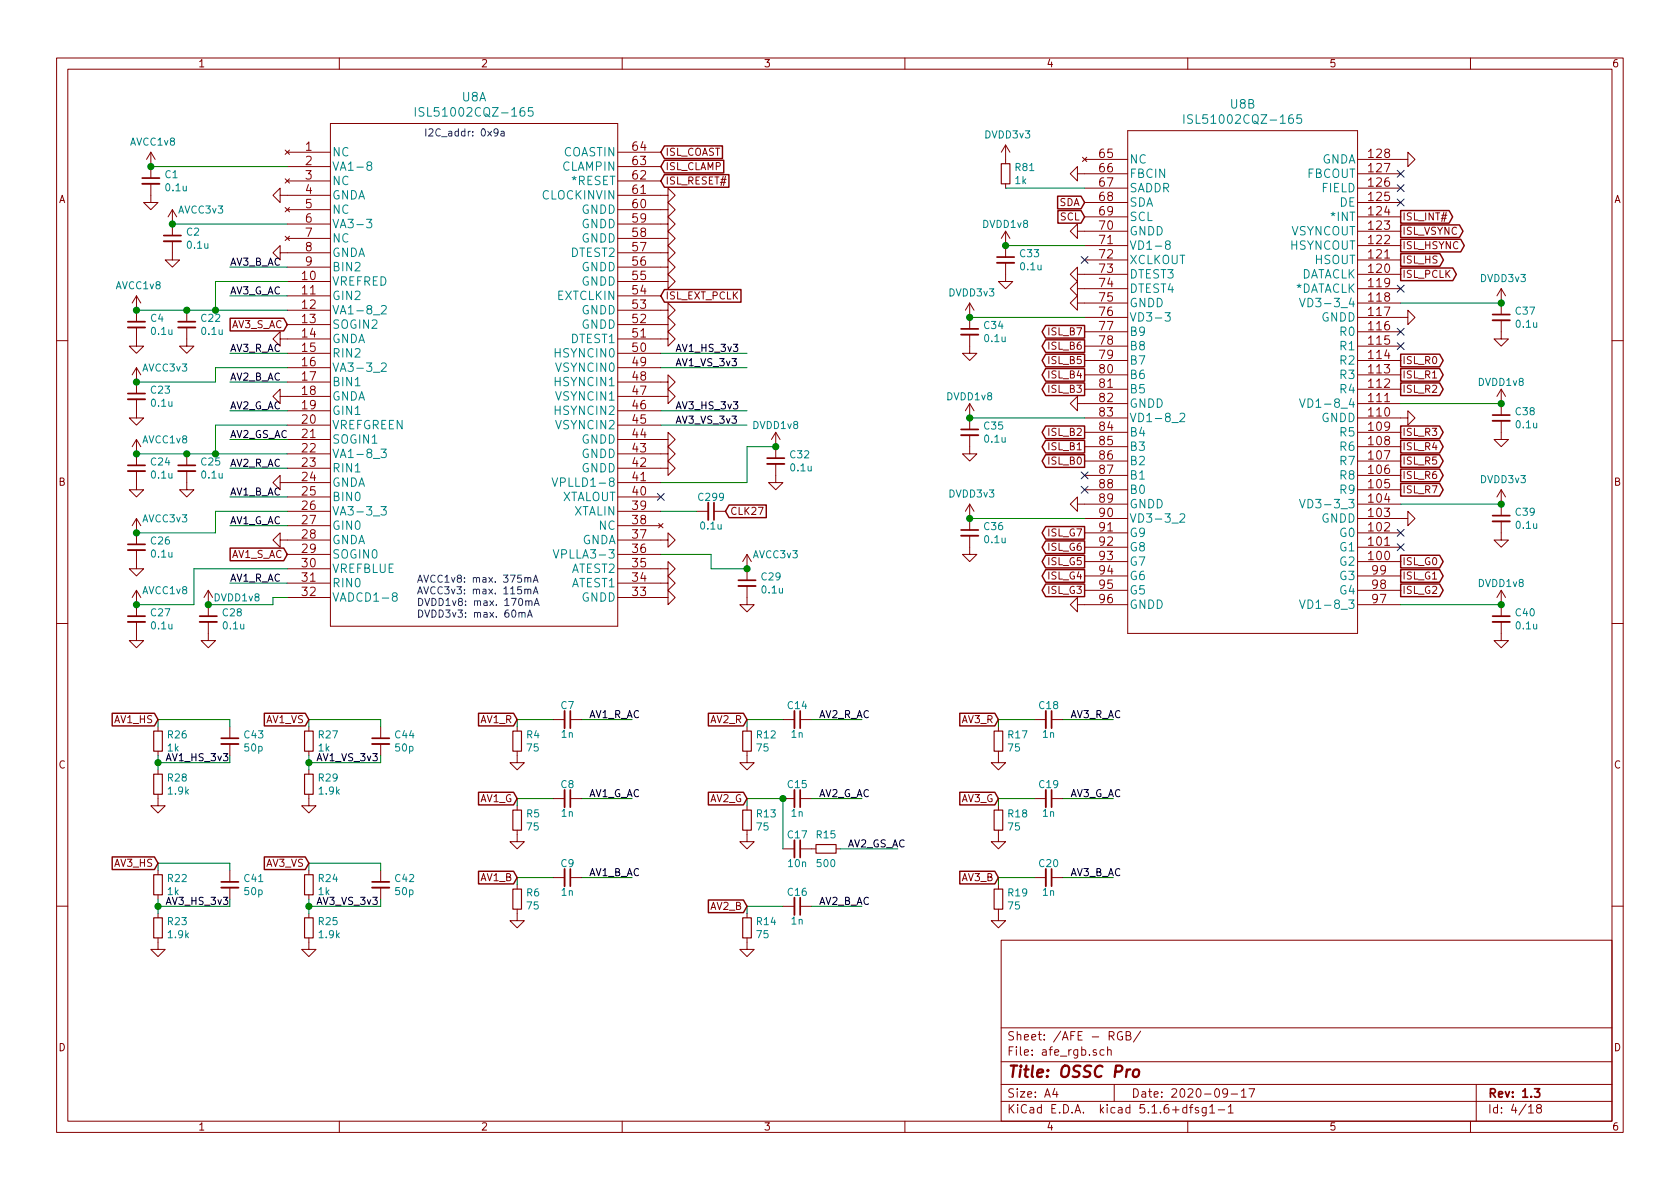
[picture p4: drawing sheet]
<svg xmlns="http://www.w3.org/2000/svg" width="297mm" height="210mm" viewBox="0 0 297 210" stroke-linecap="round" stroke-linejoin="round" font-family="sans-serif">
<g fill="none" stroke="#840000" stroke-width=".18">
<path d="M10 10.3h277v189.9h-277zM12 12.2h273v186.1h-273zM60 10.3v1.9M110 10.3v1.9M160 10.3v1.9M210 10.3v1.9M260 10.3v1.9M26.7 32.5v3.3h1.2l-1.2 1.3-1.3-1.3h1.3M26.7 26.9v4.6M26.7 26.9l-.8 1.3M26.7 26.9l.7 1.3M30.5 37.1l-.8 1.2"/>
<path d="M30.5 37.1v4.6M30.5 37.1l.7 1.2M49.5 34.5v-1.2l-1.2 1.2 1.2 1.3v-1.3h8.9M50.4 26.5l.8 .8M50.4 31.6l.8 .8M50.4 36.7l.8 .8M50.8 26.9h7.6M50.8 29.5h7.6M50.8 32h7.6M50.8 37.1h7.6M50.8 39.6h7.6M51.2 26.5l-.8 .8"/>
<path d="M51.2 31.6l-.8 .8M51.2 36.7l-.8 .8M58.4 21.8h50.8v88.9h-50.8zM109.2 34.5h8.9v-1.2l1.3 1.2-1.3 1.3v-1.3M109.2 37.1h8.9v-1.3l1.3 1.3-1.3 1.2v-1.2M109.2 39.6h8.9v-1.3l1.3 1.3-1.3 1.3v-1.3M109.2 26.9h7.6M109.2 29.5h7.6M109.2 32h7.6M177.8 25.6v3.4M177.8 32.5v.8M177.8 25.6l-.8 1.3"/>
<path d="M177.8 25.6l.8 1.3M190.5 30.7v-1.2l-1.3 1.2 1.3 1.3v-1.3h8.9M191.4 27.8l.8 .8M191.8 38.3h7.6M191.8 35.8h7.6M191.8 33.3h7.6M191.8 28.2h7.6M192.2 27.8l-.8 .8M199.4 23.1h40.6v88.9h-40.6zM240 28.2h8.9v-1.3l1.3 1.3-1.3 1.3v-1.3M240 38.3h7.6M240 35.8h7.6"/>
<path d="M240 33.3h7.6M240 30.7h7.6M24.1 57.9v3.3h1.3l-1.3 1.3-1.2-1.3h1.2M24.1 52.3v4.6M24.1 52.3l-.7 1.3M24.1 52.3l.8 1.3M30.5 42.7v3.3h1.2l-1.2 1.2-1.3-1.2h1.3M33 57.9v3.3h1.3l-1.3 1.3-1.3-1.3h1.3M33 54.9v2M49.5 44.7v-1.3l-1.2 1.3 1.2 1.3v-1.3h8.9M49.5 59.9v-1.2l-1.2 1.2 1.2 1.3v-1.3h8.9M50.4 41.8l.8 .7"/>
<path d="M50.8 49.8h7.6M50.8 52.3h7.6M50.8 54.9h7.6M50.8 57.4h7.6M50.8 47.2h7.6M50.8 42.2h7.6M51.2 41.8l-.8 .7M109.2 54.9h8.9v-1.3l1.3 1.3-1.3 1.2v-1.2M109.2 57.4h8.9v-1.3l1.3 1.3-1.3 1.3v-1.3M109.2 59.9h8.9v-1.2l1.3 1.2-1.3 1.3v-1.3M109.2 49.8h8.9v-1.3l1.3 1.3-1.3 1.2v-1.2M109.2 42.2h8.9v-1.3l1.3 1.3-1.3 1.2v-1.2"/>
<path d="M109.2 47.2h8.9v-1.2l1.3 1.2-1.3 1.3v-1.3M109.2 44.7h8.9v-1.3l1.3 1.3-1.3 1.3v-1.3M109.2 52.3h7.6M171.4 59.2v3.3h1.3l-1.3 1.2-1.2-1.2h1.2M171.4 53.6v4.6M171.4 53.6l-.7 1.3M171.4 53.6l.8 1.3M177.8 46.5v3.3h1.3l-1.3 1.2-1.3-1.2h1.3M177.8 40.9v4.6M177.8 40.9l-.8 1.3M177.8 40.9l.8 1.3M190.5 48.5v-1.3l-1.3 1.3 1.3 1.3v-1.3h8.9"/>
<path d="M190.5 40.9v-1.3l-1.3 1.3 1.3 1.3v-1.3h8.9M190.5 51v-1.2l-1.3 1.2 1.3 1.3v-1.3h8.9M190.5 53.6v-1.3l-1.3 1.3 1.3 1.3v-1.3h8.9M191.8 58.7h7.6M191.8 56.1h7.6M191.8 46h7.6M191.8 43.4h7.6M240 56.1h8.9v-1.2l1.3 1.2-1.3 1.3v-1.3M240 58.7h7.6M240 53.6h7.6M240 51h7.6M240 48.5h7.6"/>
<path d="M240 46h7.6M240 43.4h7.6M240 40.9h7.6M265.4 56.6v3.3h1.3l-1.3 1.3-1.2-1.3h1.2M265.4 51v4.6M265.4 51l-.7 1.3M265.4 51l.8 1.3M10 60.2h2M24.1 70.6v3.3h1.3l-1.3 1.3-1.2-1.3h1.2M24.1 65v4.6M24.1 77.7v4.6M24.1 77.7l-.7 1.3"/>
<path d="M24.1 77.7l.8 1.3M24.1 65l-.7 1.3M24.1 65l.8 1.3M49.5 70.1v-1.3l-1.2 1.3 1.2 1.3v-1.3h8.9M50.8 62.5h7.6M50.8 65h7.6M50.8 67.6h7.6M50.8 72.6h7.6M50.8 75.2h7.6M50.8 77.7h7.6M109.2 67.6h8.9v-1.3l1.3 1.3-1.3 1.2v-1.2M109.2 70.1h8.9v-1.3l1.3 1.3-1.3 1.3v-1.3"/>
<path d="M109.2 77.7h8.9v-1.3l1.3 1.3-1.3 1.3v-1.3M109.2 62.5h7.6M109.2 65h7.6M109.2 72.6h7.6M109.2 75.2h7.6M137.2 76.4l-.8 1.3M137.2 76.4v4.6M137.2 76.4l.7 1.3M171.4 77v3.3h1.3l-1.3 1.2-1.2-1.2h1.2M171.4 71.4v4.5M171.4 71.4l-.7 1.2M171.4 71.4l.8 1.2"/>
<path d="M190.5 71.4v-1.3l-1.3 1.3 1.3 1.2v-1.2h8.9M191.8 79h7.6M191.8 76.4h7.6M191.8 73.9h7.6M191.8 68.8h7.6M191.8 66.3h7.6M191.8 63.7h7.6M191.8 61.2h7.6M240 73.9h8.9v-1.3l1.3 1.3-1.3 1.3v-1.3M240 79h7.6M240 76.4h7.6M240 71.4h7.6"/>
<path d="M240 68.8h7.6M240 66.3h7.6M240 63.7h7.6M240 61.2h7.6M265.4 74.4v3.3h1.3l-1.3 1.3-1.2-1.3h1.2M265.4 68.8v4.6M265.4 68.8l-.7 1.3M265.4 68.8l.8 1.3M285 60.2h2M24.1 83.3v3.3h1.3l-1.3 1.3-1.2-1.3h1.2M24.1 97.3v3.3h1.3l-1.3 1.2-1.2-1.2h1.2M24.1 91.7v4.6"/>
<path d="M24.1 91.7l-.7 1.3M24.1 91.7l.8 1.3M33 83.3v3.3h1.3l-1.3 1.3-1.3-1.3h1.3M33 80.3v2M49.5 95.5v-1.3l-1.2 1.3 1.2 1.3v-1.3h8.9M49.5 85.3v-1.2l-1.2 1.2 1.2 1.3v-1.3h8.9M50.8 90.4h7.6M50.8 80.3h7.6M50.8 82.8h7.6M50.8 87.9h7.6M50.8 93h7.6M50.8 98h7.6"/>
<path d="M109.2 80.3h8.9v-1.3l1.3 1.3-1.3 1.2v-1.2M109.2 82.8h8.9v-1.3l1.3 1.3-1.3 1.3v-1.3M109.2 95.5h8.9v-1.3l1.3 1.3-1.3 1.3v-1.3M109.2 90.4h7.6M109.2 85.3h7.6M109.2 87.9h7.6M109.2 93h7.6M109.2 98h7.6M116.5 92.6l.7 .7M117.2 92.6l-.7 .7M123.2 90.4h2M126.2 90.4h2.1"/>
<path d="M132.1 98v4.6M132.1 98l-.8 1.3M132.1 98l.7 1.3M137.2 82v3.3h1.2l-1.2 1.3-1.3-1.3h1.3M171.4 94.7v3.3h1.3l-1.3 1.3-1.2-1.3h1.2M171.4 89.1v4.6M171.4 89.1l-.7 1.3M171.4 89.1l.8 1.3M190.5 89.1v-1.2l-1.3 1.2 1.3 1.3v-1.3h8.9M191.8 99.3h7.6M191.8 96.8h7.6M191.8 94.2h7.6"/>
<path d="M191.8 91.7h7.6M191.8 86.6h7.6M191.8 84.1h7.6M191.8 81.5h7.6M240 91.7h8.9v-1.3l1.3 1.3-1.3 1.3v-1.3M240 99.3h7.6M240 96.8h7.6M240 94.2h7.6M240 89.1h7.6M240 86.6h7.6M240 84.1h7.6M240 81.5h7.6"/>
<path d="M265.4 92.2v3.3h1.3l-1.3 1.3-1.2-1.3h1.2M265.4 86.6v4.6M265.4 86.6l-.7 1.3M265.4 86.6l.8 1.3M10 110.3h2M24.1 110v3.3h1.3l-1.3 1.2-1.2-1.2h1.2M24.1 104.4v4.6M24.1 104.4l-.7 1.3M24.1 104.4l.8 1.3M36.8 110v3.3h1.3l-1.3 1.2-1.2-1.2h1.2M36.8 104.4v4.6M36.8 104.4l-.7 1.3"/>
<path d="M36.8 104.4l.8 1.3M50.8 100.6h7.6M50.8 103.1h7.6M50.8 105.7h7.6M109.2 100.6h8.9v-1.3l1.3 1.3-1.3 1.2v-1.2M109.2 103.1h8.9v-1.3l1.3 1.3-1.3 1.3v-1.3M109.2 105.7h8.9v-1.3l1.3 1.3-1.3 1.2v-1.2M132.1 103.6v3.3h1.2l-1.2 1.3-1.3-1.3h1.3M190.5 106.9v-1.2l-1.3 1.2 1.3 1.3v-1.3h8.9M191.8 101.8h7.6M191.8 104.4h7.6M240 101.8h7.6"/>
<path d="M240 104.4h7.6M240 106.9h7.6M265.4 110v3.3h1.3l-1.3 1.2-1.2-1.2h1.2M265.4 104.4v4.6M265.4 104.4l-.7 1.3M265.4 104.4l.8 1.3M285 110.3h2M27.9 128.5v.8M27.9 132.8v.8M27.9 136.1v.8M40.6 128.5v2.1M40.6 131.6v2"/>
<path d="M54.6 128.5v.8M54.6 132.8v.8M54.6 136.1v.8M67.3 128.5v2.1M67.3 131.6v2M91.4 132.8v2.1h1.3l-1.3 1.2-1.2-1.2h1.2M91.4 128.5v.8M97.8 127.2h2M100.8 127.2h2.1M132.1 132.8v2.1h1.2l-1.2 1.2-1.3-1.2h1.3M132.1 128.5v.8M138.4 127.2h2.1"/>
<path d="M141.5 127.2h2M176.5 132.8v2.1h1.3l-1.3 1.2-1.2-1.2h1.2M176.5 128.5v.8M182.9 127.2h2M185.9 127.2h2.1M27.9 140.5v2h1.3l-1.3 1.3-1.2-1.3h1.2M27.9 153.9v.8M27.9 158.2v.8M40.6 153.9v2.1M40.6 157v2M54.6 140.5v2h1.3l-1.3 1.3-1.3-1.3h1.3M54.6 153.9v.8"/>
<path d="M54.6 158.2v.8M67.3 153.9v2.1M67.3 157v2M91.4 146.8v2h1.3l-1.3 1.3-1.2-1.3h1.2M91.4 142.5v.8M91.4 156.5v.7M97.8 141.2h2M97.8 155.2h2M100.8 141.2h2.1M100.8 155.2h2.1M132.1 146.8v2h1.2l-1.2 1.3-1.3-1.3h1.3M132.1 142.5v.8"/>
<path d="M138.4 141.2h2.1M138.4 150.1h2.1M141.5 141.2h2M141.5 150.1h2.8M147.8 150.1h.8M176.5 146.8v2h1.3l-1.3 1.3-1.2-1.3h1.2M176.5 142.5v.8M176.5 156.5v.7M182.9 141.2h2M182.9 155.2h2M185.9 141.2h2.1M185.9 155.2h2.1"/>
<path d="M10 160.2h2M27.9 165.9v2h1.3l-1.3 1.3-1.2-1.3h1.2M27.9 161.5v.8M54.6 165.9v2h1.3l-1.3 1.3-1.3-1.3h1.3M54.6 161.5v.8M91.4 160.8v2h1.3l-1.3 1.3-1.2-1.3h1.2M132.1 165.9v2h1.2l-1.2 1.3-1.3-1.3h1.3M132.1 161.5v.8M138.4 160.3h2.1M141.5 160.3h2M176.5 160.8v2h1.3l-1.3 1.3-1.2-1.3h1.2M177 166.3h108v32h-108z"/>
<path d="M285 160.2h2M60 198.3v1.9M110 198.3v1.9M160 198.3v1.9M177 194.8h108M177 191.8h108M177 187.8h108M177 181.8h108M186.5 192.5l-.4 1h1M186.8 193v1M195.2 185.7l-.4-.1-.3 .3 .1 .6h.6M195.8 185.7l.3-.1 .3 .1 .1 .9"/>
<path d="M195.8 185.1v1.5M197 191.8v3M198.4 182.5a.73 .73 0 0 0-.9 .5 .73 .73 0 0 0 .5 .9l.5-.1v-.5h-.3M199.1 183.1h.7l.1-.3-.1-.3-.7-.1v1.5h.6l.3-.3a.41 .41 0 0 0-.4-.5M201.7 182.3l-1.3 2M210 198.3v1.9M210.3 195.8h.6M210.9 195.3l-.4 .2v1.3M211.9 195.9l-.4-.1-.2 .2 .1 .3 .5 .1v.3h-.6M213.3 195.8v1.2l-.3 .3h-.4M213.3 195.9l-.5-.1-.3 .3 .1 .6 .2 .1 .5-.1M213.9 195.8l.4-.5v1.5"/>
<path d="M213.9 196.8h.9M215.4 196.3h1.1M217 193.2l-.1 .2a.48 .48 0 0 1-.6-.1v-.6a.48 .48 0 0 1 .6-.1l.1 .1a1.19 1.19 0 0 1-.2 1.2l-.5 .1M217.2 195.8l.4-.5v1.5M217.2 196.8h.8M217.7 193.5h1.1M219.5 193l.4-.5v1.5M219.5 194h.8M220.8 192.5h1l-.6 1.5M260 198.3v1.9M261 191.8v6.5M270.3 195.8l.4-.5v1.5"/>
<path d="M270.3 196.8h.8M272 196l-.3-.3 .1-.2a.48 .48 0 0 1 .6-.1l.1 .2-.1 .3-.6 .1a.48 .48 0 0 0 0 .7l.2 .1 .5-.1v-.4l-.2-.3"/>
</g>
<g fill="none" stroke="#840000" stroke-width=".3">
<path d="M25.1 31.5h3.1M22.6 56.9h3.1M29 41.7h3M31.5 56.9h3M169.9 58.2h3.1M176.3 45.5h3M263.9 55.6h3.1M22.6 69.6h3.1M169.9 75.9h3.1M263.9 73.4h3.1M22.6 82.3h3.1M22.6 96.3h3.1"/>
<path d="M31.5 82.3h3M126.2 88.9v3M135.6 81h3.1M169.9 93.7h3.1M263.9 91.2h3.1M22.6 109h3.1M35.3 109h3.1M130.6 102.6h3M263.9 109h3.1M39.1 130.6h3.1M65.8 130.6h3M100.8 125.7v3.1"/>
<path d="M100.8 139.7v3M141.5 125.7v3.1M141.5 139.7v3M185.9 125.7v3.1M185.9 139.7v3M39.1 156h3.1M65.8 156h3M100.8 153.7v3M141.5 148.6v3M141.5 158.7v3.1M185.9 153.7v3M271.3 192.5h.9l-.5 .6 .5 .1v.7l-.2 .1-.7-.1"/>
</g>
<path d="M200.5 189.3a.53 .53 0 0 1 .5-.2 .53 .53 0 0 1 .4 .4l-.1 .6a.56 .56 0 0 1-.5 .4 .56 .56 0 0 1-.5-.4z" fill="none" stroke="#840000" stroke-width=".41"/>
<g fill="none" stroke="#840000" stroke-width=".2">
<path d="M177 29h1.6v3.5h-1.6zM27.2 129.3h1.5v3.5h-1.5zM27.2 136.9h1.5v3.6h-1.5zM53.8 136.9h1.6v3.6h-1.6zM53.8 129.3h1.6v3.5h-1.6zM90.7 129.3h1.5v3.5h-1.5zM131.3 129.3h1.5v3.5h-1.5zM175.8 129.3h1.5v3.5h-1.5zM27.2 154.7h1.5v3.5h-1.5zM53.8 154.7h1.6v3.5h-1.6zM90.7 157.2h1.5v3.6h-1.5zM90.7 143.3h1.5v3.5h-1.5z"/>
<path d="M131.3 143.3h1.5v3.5h-1.5zM144.3 149.3h3.5v1.6h-3.5zM175.8 143.3h1.5v3.5h-1.5zM175.8 157.2h1.5v3.6h-1.5zM27.2 162.3h1.5v3.6h-1.5zM53.8 162.3h1.6v3.6h-1.6zM131.3 162.3h1.5v3.6h-1.5z"/>
</g>
<g fill="none" stroke="#840000" stroke-width=".33">
<path d="M25.1 32.5h3.1M22.6 57.9h3.1M29 42.7h3M31.5 57.9h3M169.9 59.2h3.1M176.3 46.5h3M263.9 56.6h3.1M22.6 70.6h3.1M169.9 77h3.1M263.9 74.4h3.1M22.6 83.3h3.1M22.6 97.3h3.1"/>
<path d="M31.5 83.3h3M125.2 88.9v3M135.6 82h3.1M169.9 94.7h3.1M263.9 92.2h3.1M22.6 110h3.1M35.3 110h3.1M130.6 103.6h3M263.9 110h3.1M39.1 131.6h3.1M65.8 131.6h3M99.8 125.7v3.1"/>
<path d="M99.8 139.7v3M140.5 125.7v3.1M140.5 139.7v3M184.9 125.7v3.1M184.9 139.7v3M39.1 157h3.1M65.8 157h3M99.8 153.7v3M140.5 148.6v3M140.5 158.7v3.1M184.9 153.7v3"/>
</g>
<g fill="none" stroke="#008484" stroke-width=".18">
<path d="M73.4 19v1.5M75 19.1a.62 .62 0 0 0-.8 0v.5l.6 .3 .2 .3-.3 .3h-.6M94.2 19h-.7l-.1 .7 .2-.1 .5 .1 .2 .2-.1 .5-.2 .1h-.4l-.2-.1M64.8 38.8h.9l-.5 .6 .5 .1v.7l-.2 .1-.7-.1M65.2 29.3l-.3-.3v-.2l.3-.2 .4 .1 .1 .2v.2l-.7 .2a.48 .48 0 0 0-.1 .7l.3 .1 .5-.1a.48 .48 0 0 0-.2-.7M209.3 20.3v1.5M210.8 20.4a.62 .62 0 0 0-.7 0v.5l.6 .3 .1 .3-.2 .3-.6-.1M230.1 20.3h-.7l-.1 .7 .2-.1h.5l.1 .3v.5l-.2 .1h-.4l-.2-.1M67.4 54.2l.3-.2h.3l.3 .5-.9 1h.9M206 55.3h.9l-.5 .6 .4 .1v.7l-.2 .1-.6-.1M206.3 43.2l-.2-.1v-.4a.48 .48 0 0 1 .7 0l.1 .2-.1 .3h-.5l-.2 .3v.5l.2 .1h.3l.3-.3v-.3l-.3-.3M229.8 52.8l.5 1.4 .5-1.4"/>
<path d="M62.8 68.2h.9M67.4 79.4h.9l-.5 .6 .4 .1v.7l-.2 .1-.6-.1M67.4 64.3l.3-.1h.3l.3 .4-.9 1.1h.9M208.6 73.2l.2-.1h.4l.2 .1 .1 .3-.1 .2-.8 .9h.9M229.8 70.5l.5 1.5 .5-1.5M67.4 89.6h.9l-.5 .6 .4 .1v.7l-.2 .1-.6-.1M97.6 84.5l.5 1.5 .5-1.5M97.8 97.2l.5 1.5 .5-1.5M208.6 91l.2-.1h.4l.2 .1 .1 .3-.1 .2-.8 .8h.9M229.8 88.3l.5 1.5 .5-1.5M69.6 105.5l-.2-.3v-.2l.2-.2 .5 .1 .1 .2v.2l-.7 .2a.48 .48 0 0 0-.1 .7l.2 .1 .6-.1a.48 .48 0 0 0-.2-.7M229.8 106.1l.5 1.5 .5-1.5"/>
</g>
<g fill="none" stroke="#008400" stroke-width=".18">
<path d="M26.7 29.5h24.1M30.5 39.6h20.3M177.8 33.3h14M24.1 54.9h26.7M40.6 52.3h10.2M40.6 47.2h10.2M50.8 49.8h-12.7v5.1M171.4 56.1h20.4M177.8 43.4h14M247.6 53.6h17.8M40.6 62.5h10.2M40.6 72.6h10.2"/>
<path d="M40.6 67.6h10.2M40.6 77.7h10.2M50.8 65h-12.7v2.6h-14M50.8 75.2h-12.7v5.1M116.8 62.5h15.3M116.8 65h15.3M116.8 75.2h15.3M116.8 72.6h15.3M137.2 79h-5.1v6.3h-15.3M171.4 73.9h20.4M247.6 71.4h17.8M24.1 80.3h26.7"/>
<path d="M40.6 87.9h10.2M40.6 82.8h10.2M40.6 93h10.2M50.8 90.4h-12.7v3.8h-14M116.8 90.4h6.4M116.8 98h8.9v2.6h6.4M171.4 91.7h20.4M247.6 89.1h17.8M40.6 103.1h10.2M50.8 105.7h-2.5v1.2h-11.5M50.8 100.6h-16.5v6.3h-10.2M247.6 106.9h17.8"/>
<path d="M27.9 128.5v-1.3h12.7v1.3M27.9 133.6v2.5M40.6 133.6v1.3h-12.7M54.6 128.5v-1.3h12.7v1.3M54.6 133.6v2.5M67.3 133.6v1.3h-12.7M97.8 127.2h-6.4v1.3M102.9 127.2h8.9M138.4 127.2h-6.3v1.3M143.5 127.2h8.9M182.9 127.2h-6.4v1.3M188 127.2h8.8"/>
<path d="M27.9 153.9v-1.3h12.7v1.3M27.9 159v2.5M40.6 159v1.3h-12.7M54.6 153.9v-1.3h12.7v1.3M54.6 159v2.5M67.3 159v1.3h-12.7M97.8 141.2h-6.4v1.3M97.8 155.2h-6.4v1.3M102.9 141.2h8.9M102.9 155.2h8.9M132.1 142.5v-1.3h6.3v8.9M143.5 141.2h8.9"/>
<path d="M148.6 150.1h10.1M182.9 141.2h-6.4v1.3M182.9 155.2h-6.4v1.3M188 141.2h8.8M188 155.2h8.8M138.4 160.3h-6.3v1.2M143.5 160.3h8.9"/>
</g>
<g fill="none" stroke="#840000" stroke-width=".25">
<path d="M117.5 25.8h10.2v2.2h-10.2l-.7-1.1zM117.5 28.3h10.5v2.3h-10.5l-.7-1.1zM117.5 30.9h11.4v2.2h-11.4l-.7-1.1zM187 34.7h4.1l.7 1.1-.7 1.1h-4.1zM187 37.2h4.1l.7 1.1-.7 1.2h-4.1zM247.6 39.8h10.4l.7 1.1-.7 1.1h-10.4zM247.6 37.2h8.6l.6 1.1-.6 1.2h-8.6zM40.7 56.3h9.5l.6 1.1-.6 1.1h-9.5zM117.5 51.2h13.5v2.2h-13.5l-.7-1.1zM184.9 57.6h6.9v2.2h-6.9l-.6-1.1zM247.6 42.3h10.7l.6 1.1-.6 1.1h-10.7zM247.6 44.9h7l.6 1.1-.6 1.1h-7z"/>
<path d="M247.6 47.4h9.3l.6 1.1-.6 1.1h-9.3zM184.9 77.9h6.9v2.2h-6.9l-.6-1.1zM184.9 75.3h6.9v2.3h-6.9l-.6-1.2zM184.9 67.7h6.9v2.2h-6.9l-.6-1.1zM184.9 65.2h6.9v2.2h-6.9l-.6-1.1zM184.9 62.6h6.9v2.3h-6.9l-.6-1.2zM184.9 60.1h6.9v2.2h-6.9l-.6-1.1zM247.6 65.2h6.9l.7 1.1-.7 1.1h-6.9zM247.6 67.7h6.9l.7 1.1-.7 1.1h-6.9zM247.6 62.6h6.9l.7 1.1-.7 1.2h-6.9zM247.6 75.3h6.9l.7 1.1-.7 1.2h-6.9zM247.6 77.9h6.9l.7 1.1-.7 1.1h-6.9z"/>
<path d="M40.7 96.9h9.5l.6 1.1-.6 1.2h-9.5zM128.9 89.3h6.6v2.2h-6.6l-.6-1.1zM184.9 93.1h6.9v2.2h-6.9l-.6-1.1zM184.9 95.7h6.9v2.2h-6.9l-.6-1.1zM184.9 80.4h6.9v2.2h-6.9l-.6-1.1zM184.9 98.2h6.9v2.2h-6.9l-.6-1.1zM247.6 83h6.9l.7 1.1-.7 1.1h-6.9zM247.6 80.4h6.9l.7 1.1-.7 1.1h-6.9zM247.6 98.2h6.9l.7 1.1-.7 1.1h-6.9zM247.6 85.5h6.9l.7 1.1-.7 1.1h-6.9zM184.9 103.3h6.9v2.2h-6.9l-.6-1.1zM184.9 100.7h6.9v2.3h-6.9l-.6-1.2z"/>
<path d="M247.6 103.3h6.9l.7 1.1-.7 1.1h-6.9zM247.6 100.7h6.9l.7 1.1-.7 1.2h-6.9zM19.8 126.1h7.5l.6 1.1-.6 1.2h-7.5zM46.7 126.1h7.3l.6 1.1-.6 1.2h-7.3zM84.6 126.1h6.2l.6 1.1-.6 1.2h-6.2zM125.2 126.1h6.2l.7 1.1-.7 1.2h-6.2zM169.7 126.1h6.2l.6 1.1-.6 1.2h-6.2zM19.8 151.5h7.5l.6 1.1-.6 1.2h-7.5zM46.7 151.5h7.3l.6 1.1-.6 1.2h-7.3zM84.6 154.1h6.2l.6 1.1-.6 1.1h-6.2zM84.6 140.1h6.2l.6 1.1-.6 1.1h-6.2zM125.2 159.2h6.2l.7 1.1-.7 1.1h-6.2z"/>
<path d="M125.2 140.1h6.2l.7 1.1-.7 1.1h-6.2zM169.7 140.1h6.2l.6 1.1-.6 1.1h-6.2zM169.7 154.1h6.2l.6 1.1-.6 1.1h-6.2z"/>
</g>
<g fill="none" stroke="#0000c2" stroke-width=".18">
<path d="M88.1 23.3l-.3 .3-.3-.1-.2-.2 .2-.4 .3-.1 .2 .1a.87 .87 0 0 1-.3 1.1h-.2M88.6 23.3h.5l.1 .7M89.2 23.5l-.5 .1-.2 .1 .1 .3h.6M91.7 108.4l.2-.1 .3 .1 .1 .7M92.3 108.5l.2-.2 .3 .1v.7M92.8 102.3l.2-.2 .3 .1v.8M92.8 104.3l.2-.1h.3v.8M93 106.4l.1-.2 .3 .1 .1 .8M93.3 109.1l.4-1.2 .4 1.2M93.3 102.3l.2-.2 .3 .1 .1 .8M93.3 104.4l.2-.2h.3l.1 .8M93.4 108.8h.6"/>
<path d="M93.5 106.4l.2-.2 .3 .1 .1 .8M94.3 103l.4-1.3 .4 1.3M94.3 105l.4-1.2 .4 1.2M94.4 102.6h.6M94.4 104.7h.6M94.5 107.1l.4-1.3 .4 1.3M94.6 106.7h.6"/>
</g>
<g fill="#008400" stroke="#008400" stroke-width=".25">
<circle cx="30.5" cy="39.6" r=".51"/>
<circle cx="27.9" cy="160.3" r=".51"/>
<circle cx="26.7" cy="29.5" r=".51"/>
<circle cx="27.9" cy="134.9" r=".51"/>
<circle cx="33" cy="54.9" r=".51"/>
<circle cx="24.1" cy="54.9" r=".51"/>
<circle cx="38.1" cy="54.9" r=".51"/>
<circle cx="24.1" cy="67.6" r=".51"/>
<circle cx="265.4" cy="53.6" r=".51"/>
<circle cx="33" cy="80.3" r=".51"/>
<circle cx="171.5" cy="91.7" r=".51"/>
<circle cx="54.6" cy="160.3" r=".51"/>
<circle cx="171.5" cy="73.9" r=".51"/>
<circle cx="171.5" cy="56.1" r=".51"/>
<circle cx="177.8" cy="43.4" r=".51"/>
<circle cx="132.1" cy="100.6" r=".51"/>
<circle cx="137.2" cy="79" r=".51"/>
<circle cx="24.1" cy="106.9" r=".51"/>
<circle cx="265.4" cy="89.1" r=".51"/>
<circle cx="38.1" cy="80.3" r=".51"/>
<circle cx="138.4" cy="141.2" r=".51"/>
<circle cx="24.1" cy="80.3" r=".51"/>
<circle cx="54.6" cy="134.9" r=".51"/>
<circle cx="24.1" cy="94.2" r=".51"/>
<circle cx="265.4" cy="71.4" r=".51"/>
<circle cx="36.8" cy="106.9" r=".51"/>
<circle cx="265.4" cy="106.9" r=".51"/>
</g>
<g fill="none" stroke="#000084" stroke-width=".18">
<path d="M247 30.1l1.3 1.2M247 32.7l1.3 1.2M247 35.2l1.3 1.2M248.3 30.1l-1.3 1.2M248.3 32.7l-1.3 1.2M248.3 35.2l-1.3 1.2M191.2 45.4l1.2 1.2M192.4 45.4l-1.2 1.2M247 58.1l1.3 1.2M247 50.4l1.3 1.3M248.3 58.1l-1.3 1.2M248.3 50.4l-1.3 1.3"/>
<path d="M247 60.6l1.3 1.2M248.3 60.6l-1.3 1.2M116.2 87.3l1.2 1.2M117.4 87.3l-1.2 1.2M191.2 83.5l1.2 1.2M191.2 86l1.2 1.2M192.4 83.5l-1.2 1.2M192.4 86l-1.2 1.2M247 93.6l1.3 1.2M247 96.2l1.3 1.2M248.3 93.6l-1.3 1.2M248.3 96.2l-1.3 1.2"/>
</g>
<text font-size="2.8" fill="#840000" x="178" y="190.5">Title: OSSC Pro</text>
<g font-size="2.1" fill="#008484">
<text x="81.7" y="17.9">U8A</text>
<text x="74.9" y="20.6">ISL51002CQZ-165</text>
<text x="210.7" y="21.9">ISL51002CQZ-165</text>
<text x="217.6" y="19.2">U8B</text>
<text x="58.7" y="27.7">NC</text>
<text x="99.6" y="27.7">COASTIN</text>
<text x="199.6" y="28.9">NC</text>
<text x="233.6" y="28.9">GNDA</text>
<text x="58.7" y="30.2">VA1-8</text>
<text x="58.7" y="32.7">NC</text>
<text x="58.7" y="35.3">GNDA</text>
<text x="96" y="35.3">CLOCKINVIN</text>
<text x="99.5" y="30.2">CLAMPIN</text>
<text x="101.2" y="32.7">*RESET</text>
<text x="199.6" y="31.5">FBCIN</text>
<text x="199.6" y="34">SADDR</text>
<text x="231.1" y="31.5">FBCOUT</text>
<text x="233.8" y="34">FIELD</text>
<text x="58.7" y="37.8">NC</text>
<text x="58.7" y="40.4">VA3-3</text>
<text x="102.8" y="40.4">GNDD</text>
<text x="102.8" y="37.8">GNDD</text>
<text x="199.6" y="36.5">SDA</text>
<text x="199.6" y="39.1">SCL</text>
<text x="199.6" y="41.6">GNDD</text>
<text x="228.2" y="41.6">VSYNCOUT</text>
<text x="235.6" y="39.1">*INT</text>
<text x="236.9" y="36.5">DE</text>
<text x="58.7" y="42.9">NC</text>
<text x="58.7" y="45.4">GNDA</text>
<text x="58.7" y="48">BIN2</text>
<text x="101" y="45.4">DTEST2</text>
<text x="102.8" y="48">GNDD</text>
<text x="102.8" y="42.9">GNDD</text>
<text x="199.6" y="44.2">VD1-8</text>
<text x="199.6" y="46.7">XCLKOUT</text>
<text x="228.1" y="44.2">HSYNCOUT</text>
<text x="232.5" y="46.7">HSOUT</text>
<text x="58.7" y="50.5">VREFRED</text>
<text x="58.7" y="53.1">GIN2</text>
<text x="98.5" y="53.1">EXTCLKIN</text>
<text x="102.8" y="50.5">GNDD</text>
<text x="199.6" y="49.2">DTEST3</text>
<text x="199.6" y="51.8">DTEST4</text>
<text x="228.9" y="51.8">*DATACLK</text>
<text x="229.7" y="49.2">DATACLK</text>
<text x="58.7" y="55.6">VA1-8_2</text>
<text x="58.7" y="58.1">SOGIN2</text>
<text x="102.8" y="58.1">GNDD</text>
<text x="102.8" y="55.6">GNDD</text>
<text x="199.6" y="54.3">GNDD</text>
<text x="199.6" y="56.9">VD3-3</text>
<text x="199.6" y="59.4">B9</text>
<text x="231.5" y="54.3">VD3-3_4</text>
<text x="233.6" y="56.9">GNDD</text>
<text x="237.1" y="59.4">R0</text>
<text x="58.7" y="60.7">GNDA</text>
<text x="58.7" y="63.2">RIN2</text>
<text x="58.7" y="65.8">VA3-3_2</text>
<text x="98.4" y="63.2">HSYNCIN0</text>
<text x="98.5" y="65.8">VSYNCIN0</text>
<text x="101" y="60.7">DTEST1</text>
<text x="199.6" y="61.9">B8</text>
<text x="199.6" y="64.5">B7</text>
<text x="237.1" y="64.5">R2</text>
<text x="237.1" y="61.9">R1</text>
<text x="58.7" y="68.3">BIN1</text>
<text x="58.7" y="70.8">GNDA</text>
<text x="98.4" y="68.3">HSYNCIN1</text>
<text x="98.5" y="70.8">VSYNCIN1</text>
<text x="199.6" y="67">B6</text>
<text x="199.6" y="69.6">B5</text>
<text x="237.1" y="69.6">R4</text>
<text x="237.1" y="67">R3</text>
<text x="58.7" y="73.4">GIN1</text>
<text x="58.7" y="75.9">VREFGREEN</text>
<text x="98.4" y="73.4">HSYNCIN2</text>
<text x="98.5" y="75.9">VSYNCIN2</text>
<text x="199.6" y="72.1">GNDD</text>
<text x="199.6" y="74.6">VD1-8_2</text>
<text x="199.6" y="77.2">B4</text>
<text x="231.5" y="72.1">VD1-8_4</text>
<text x="233.6" y="74.6">GNDD</text>
<text x="237.1" y="77.2">R5</text>
<text x="58.7" y="78.5">SOGIN1</text>
<text x="58.7" y="81">VA1-8_3</text>
<text x="58.7" y="83.5">RIN1</text>
<text x="102.8" y="83.5">GNDD</text>
<text x="102.8" y="81">GNDD</text>
<text x="102.8" y="78.5">GNDD</text>
<text x="199.6" y="79.7">B3</text>
<text x="199.6" y="82.3">B2</text>
<text x="237.1" y="82.3">R7</text>
<text x="237.1" y="79.7">R6</text>
<text x="58.7" y="86.1">GNDA</text>
<text x="58.7" y="88.6">BIN0</text>
<text x="99.1" y="88.6">XTALOUT</text>
<text x="99.1" y="86.1">VPLLD1-8</text>
<text x="199.6" y="84.8">B1</text>
<text x="199.6" y="87.3">B0</text>
<text x="199.6" y="89.9">GNDD</text>
<text x="231.5" y="89.9">VD3-3_3</text>
<text x="237.1" y="87.3">R9</text>
<text x="237.1" y="84.8">R8</text>
<text x="58.7" y="91.2">VA3-3_3</text>
<text x="58.7" y="93.7">GIN0</text>
<text x="101.4" y="91.2">XTALIN</text>
<text x="105.9" y="93.7">NC</text>
<text x="199.6" y="92.4">VD3-3_2</text>
<text x="199.6" y="95">G9</text>
<text x="233.6" y="92.4">GNDD</text>
<text x="237" y="95">G0</text>
<text x="58.7" y="96.2">GNDA</text>
<text x="58.7" y="98.8">SOGIN0</text>
<text x="58.7" y="101.3">VREFBLUE</text>
<text x="99.1" y="98.8">VPLLA3-3</text>
<text x="101" y="101.3">ATEST2</text>
<text x="102.8" y="96.2">GNDA</text>
<text x="199.6" y="97.5">G8</text>
<text x="199.6" y="100">G7</text>
<text x="237" y="100">G2</text>
<text x="237" y="97.5">G1</text>
<text x="58.7" y="103.9">RIN0</text>
<text x="58.7" y="106.4">VADCD1-8</text>
<text x="101" y="103.9">ATEST1</text>
<text x="102.8" y="106.4">GNDD</text>
<text x="199.6" y="102.6">G6</text>
<text x="199.6" y="105.1">G5</text>
<text x="199.6" y="107.7">GNDD</text>
<text x="231.5" y="107.7">VD1-8_3</text>
<text x="237" y="105.1">G4</text>
<text x="237" y="102.6">G3</text>
</g>
<g font-size="2.1" fill="#840000">
<text x="54" y="26.7">1</text>
<text x="54" y="29.2">2</text>
<text x="111.9" y="29.2">63</text>
<text x="111.9" y="26.7">64</text>
<text x="194.4" y="27.9">65</text>
<text x="242.1" y="27.9">128</text>
<text x="54" y="31.7">3</text>
<text x="54" y="34.3">4</text>
<text x="111.9" y="34.3">61</text>
<text x="111.9" y="31.7">62</text>
<text x="194.4" y="30.5">66</text>
<text x="194.4" y="33">67</text>
<text x="194.4" y="35.6">68</text>
<text x="242.1" y="35.6">125</text>
<text x="242.1" y="33">126</text>
<text x="242.1" y="30.5">127</text>
<text x="54" y="36.8">5</text>
<text x="54" y="39.4">6</text>
<text x="54" y="41.9">7</text>
<text x="111.9" y="41.9">58</text>
<text x="111.9" y="39.4">59</text>
<text x="111.9" y="36.8">60</text>
<text x="194.4" y="38.1">69</text>
<text x="194.4" y="40.6">70</text>
<text x="242.1" y="40.6">123</text>
<text x="242.1" y="38.1">124</text>
<text x="54" y="44.4">8</text>
<text x="54" y="47">9</text>
<text x="111.9" y="47">56</text>
<text x="111.9" y="44.4">57</text>
<text x="194.4" y="43.2">71</text>
<text x="194.4" y="45.7">72</text>
<text x="242.1" y="45.7">121</text>
<text x="242.1" y="43.2">122</text>
<text x="53.5" y="49.5">10</text>
<text x="53.5" y="52.1">11</text>
<text x="111.9" y="52.1">54</text>
<text x="111.9" y="49.5">55</text>
<text x="194.4" y="48.3">73</text>
<text x="194.4" y="50.8">74</text>
<text x="194.4" y="53.3">75</text>
<text x="242.1" y="53.3">118</text>
<text x="242.1" y="50.8">119</text>
<text x="242.1" y="48.3">120</text>
<text x="53.5" y="54.6">12</text>
<text x="53.5" y="57.1">13</text>
<text x="53.5" y="59.7">14</text>
<text x="111.9" y="59.7">51</text>
<text x="111.9" y="57.1">52</text>
<text x="111.9" y="54.6">53</text>
<text x="194.4" y="55.9">76</text>
<text x="194.4" y="58.4">77</text>
<text x="242.1" y="58.4">116</text>
<text x="242.1" y="55.9">117</text>
<text x="53.5" y="62.2">15</text>
<text x="53.5" y="64.8">16</text>
<text x="111.9" y="64.8">49</text>
<text x="111.9" y="62.2">50</text>
<text x="194.4" y="61">78</text>
<text x="194.4" y="63.5">79</text>
<text x="242.1" y="63.5">114</text>
<text x="242.1" y="61">115</text>
<text x="53.5" y="67.3">17</text>
<text x="53.5" y="69.8">18</text>
<text x="111.9" y="69.8">47</text>
<text x="111.9" y="67.3">48</text>
<text x="194.4" y="66">80</text>
<text x="194.4" y="68.6">81</text>
<text x="194.4" y="71.1">82</text>
<text x="242.1" y="71.1">111</text>
<text x="242.1" y="68.6">112</text>
<text x="242.1" y="66">113</text>
<text x="53.5" y="72.4">19</text>
<text x="53.5" y="74.9">20</text>
<text x="53.5" y="77.5">21</text>
<text x="111.9" y="77.5">44</text>
<text x="111.9" y="74.9">45</text>
<text x="111.9" y="72.4">46</text>
<text x="194.4" y="73.7">83</text>
<text x="194.4" y="76.2">84</text>
<text x="242.1" y="76.2">109</text>
<text x="242.1" y="73.7">110</text>
<text x="53.5" y="80">22</text>
<text x="53.5" y="82.5">23</text>
<text x="111.9" y="82.5">42</text>
<text x="111.9" y="80">43</text>
<text x="194.4" y="78.7">85</text>
<text x="194.4" y="81.3">86</text>
<text x="194.4" y="83.8">87</text>
<text x="242.1" y="83.8">106</text>
<text x="242.1" y="81.3">107</text>
<text x="242.1" y="78.7">108</text>
<text x="53.5" y="85.1">24</text>
<text x="53.5" y="87.6">25</text>
<text x="111.9" y="87.6">40</text>
<text x="111.9" y="85.1">41</text>
<text x="194.4" y="86.4">88</text>
<text x="194.4" y="88.9">89</text>
<text x="242.1" y="88.9">104</text>
<text x="242.1" y="86.4">105</text>
<text x="53.5" y="90.2">26</text>
<text x="53.5" y="92.7">27</text>
<text x="53.5" y="95.2">28</text>
<text x="111.9" y="95.2">37</text>
<text x="111.9" y="92.7">38</text>
<text x="111.9" y="90.2">39</text>
<text x="194.4" y="91.4">90</text>
<text x="194.4" y="94">91</text>
<text x="242.1" y="94">102</text>
<text x="242.1" y="91.4">103</text>
<text x="53.5" y="97.8">29</text>
<text x="53.5" y="100.3">30</text>
<text x="111.9" y="100.3">35</text>
<text x="111.9" y="97.8">36</text>
<text x="194.4" y="96.5">92</text>
<text x="194.4" y="99.1">93</text>
<text x="194.4" y="101.6">94</text>
<text x="242.1" y="99.1">100</text>
<text x="242.1" y="96.5">101</text>
<text x="242.7" y="101.6">99</text>
<text x="53.5" y="102.9">31</text>
<text x="53.5" y="105.4">32</text>
<text x="111.9" y="105.4">33</text>
<text x="111.9" y="102.9">34</text>
<text x="194.4" y="104.1">95</text>
<text x="194.4" y="106.7">96</text>
<text x="242.7" y="106.7">97</text>
<text x="242.7" y="104.1">98</text>
<text x="178" y="184">Sheet: /AFE - RGB/</text>
<text x="178" y="186.7">File: afe_rgb.sch</text>
<text x="178" y="196.9">KiCad E.D.A. kicad 5.1.6+dfsg1-1</text>
<text x="178" y="194.1">Size: A4</text>
<text x="200" y="194.1">Date: 2020-09-17</text>
<text x="263" y="194.1">Rev: 1.3</text>
<text x="263" y="196.9">Id: 4/18</text>
</g>
<g font-size="1.8" fill="#840000">
<text x="35" y="11.9">1</text>
<text x="85" y="11.9">2</text>
<text x="135" y="11.9">3</text>
<text x="185" y="11.9">4</text>
<text x="235" y="11.9">5</text>
<text x="285" y="11.9">6</text>
<text x="117.6" y="27.6">ISL_COAST</text>
<text x="10.4" y="35.9">A</text>
<text x="117.6" y="30.1">ISL_CLAMP</text>
<text x="117.6" y="32.6">ISL_RESET#</text>
<text x="285.4" y="35.9">A</text>
<text x="187.2" y="36.4">SDA</text>
<text x="187.5" y="39">SCL</text>
<text x="247.9" y="41.5">ISL_VSYNC</text>
<text x="247.9" y="39">ISL_INT#</text>
<text x="247.9" y="44.1">ISL_HSYNC</text>
<text x="247.9" y="46.6">ISL_HS</text>
<text x="117.6" y="53">ISL_EXT_PCLK</text>
<text x="247.9" y="49.1">ISL_PCLK</text>
<text x="40.9" y="58">AV3_S_AC</text>
<text x="185.5" y="59.3">ISL_B7</text>
<text x="185.5" y="64.4">ISL_B5</text>
<text x="185.5" y="61.8">ISL_B6</text>
<text x="247.9" y="64.4">ISL_R0</text>
<text x="185.5" y="69.5">ISL_B3</text>
<text x="185.5" y="66.9">ISL_B4</text>
<text x="247.9" y="66.9">ISL_R1</text>
<text x="247.9" y="69.5">ISL_R2</text>
<text x="185.5" y="77.1">ISL_B2</text>
<text x="247.9" y="77.1">ISL_R3</text>
<text x="185.5" y="82.2">ISL_B0</text>
<text x="185.5" y="79.6">ISL_B1</text>
<text x="247.9" y="82.2">ISL_R5</text>
<text x="247.9" y="79.6">ISL_R4</text>
<text x="10.4" y="85.9">B</text>
<text x="247.9" y="84.7">ISL_R6</text>
<text x="247.9" y="87.2">ISL_R7</text>
<text x="285.4" y="85.9">B</text>
<text x="129.1" y="91.1">CLK27</text>
<text x="185.4" y="94.9">ISL_G7</text>
<text x="40.9" y="98.7">AV1_S_AC</text>
<text x="185.4" y="97.4">ISL_G6</text>
<text x="185.4" y="99.9">ISL_G5</text>
<text x="247.9" y="99.9">ISL_G0</text>
<text x="185.4" y="105">ISL_G3</text>
<text x="185.4" y="102.5">ISL_G4</text>
<text x="247.9" y="105">ISL_G2</text>
<text x="247.9" y="102.5">ISL_G1</text>
<text x="20.3" y="127.9">AV1_HS</text>
<text x="47" y="127.9">AV1_VS</text>
<text x="85" y="127.9">AV1_R</text>
<text x="125.6" y="127.9">AV2_R</text>
<text x="170.1" y="127.9">AV3_R</text>
<text x="10.4" y="135.9">C</text>
<text x="285.4" y="135.9">C</text>
<text x="84.9" y="141.9">AV1_G</text>
<text x="125.5" y="141.9">AV2_G</text>
<text x="170" y="141.9">AV3_G</text>
<text x="20.3" y="153.3">AV3_HS</text>
<text x="47" y="153.3">AV3_VS</text>
<text x="85" y="155.8">AV1_B</text>
<text x="170.1" y="155.8">AV3_B</text>
<text x="125.6" y="160.9">AV2_B</text>
<text x="10.4" y="185.9">D</text>
<text x="285.4" y="185.9">D</text>
<text x="35" y="199.9">1</text>
<text x="85" y="199.9">2</text>
<text x="135" y="199.9">3</text>
<text x="185" y="199.9">4</text>
<text x="235" y="199.9">5</text>
<text x="285" y="199.9">6</text>
</g>
<g font-size="1.8" fill="#008484">
<text x="23.1" y="25.7">AVCC1v8</text>
<text x="174.2" y="24.5">DVDD3v3</text>
<text x="29.2" y="31.5">C1</text>
<text x="29.4" y="33.8">0.1u</text>
<text x="179.5" y="32.6">1k</text>
<text x="179.6" y="30.2">R81</text>
<text x="31.6" y="37.8">AVCC3v3</text>
<text x="33" y="41.7">C2</text>
<text x="173.8" y="40.3">DVDD1v8</text>
<text x="33.2" y="44">0.1u</text>
<text x="180.4" y="45.5">C33</text>
<text x="180.5" y="47.8">0.1u</text>
<text x="20.5" y="51.1">AVCC1v8</text>
<text x="167.9" y="52.4">DVDD3v3</text>
<text x="261.8" y="49.9">DVDD3v3</text>
<text x="26.7" y="56.9">C4</text>
<text x="26.9" y="59.2">0.1u</text>
<text x="35.6" y="56.9">C22</text>
<text x="35.8" y="59.2">0.1u</text>
<text x="174.1" y="58.2">C34</text>
<text x="268" y="55.6">C37</text>
<text x="268.2" y="58">0.1u</text>
<text x="25.2" y="65.7">AVCC3v3</text>
<text x="174.2" y="60.5">0.1u</text>
<text x="26.7" y="69.6">C23</text>
<text x="26.9" y="71.9">0.1u</text>
<text x="167.5" y="70.8">DVDD1v8</text>
<text x="261.5" y="68.2">DVDD1v8</text>
<text x="133.2" y="75.9">DVDD1v8</text>
<text x="174.1" y="76">C35</text>
<text x="268" y="73.4">C38</text>
<text x="268.2" y="75.7">0.1u</text>
<text x="25.2" y="78.4">AVCC1v8</text>
<text x="26.7" y="82.3">C24</text>
<text x="35.6" y="82.3">C25</text>
<text x="139.8" y="81">C32</text>
<text x="139.9" y="83.4">0.1u</text>
<text x="174.2" y="78.3">0.1u</text>
<text x="26.9" y="84.6">0.1u</text>
<text x="35.8" y="84.6">0.1u</text>
<text x="123.6" y="88.6">C299</text>
<text x="167.9" y="88">DVDD3v3</text>
<text x="261.8" y="85.4">DVDD3v3</text>
<text x="25.2" y="92.4">AVCC3v3</text>
<text x="124" y="93.6">0.1u</text>
<text x="174.1" y="93.7">C36</text>
<text x="268" y="91.2">C39</text>
<text x="268.2" y="93.5">0.1u</text>
<text x="26.7" y="96.3">C26</text>
<text x="26.9" y="98.6">0.1u</text>
<text x="133.2" y="98.7">AVCC3v3</text>
<text x="174.2" y="96.1">0.1u</text>
<text x="25.2" y="105.1">AVCC1v8</text>
<text x="37.9" y="106.3">DVDD1v8</text>
<text x="134.7" y="102.6">C29</text>
<text x="134.8" y="104.9">0.1u</text>
<text x="261.5" y="103.8">DVDD1v8</text>
<text x="26.7" y="109">C27</text>
<text x="26.9" y="111.3">0.1u</text>
<text x="39.4" y="109">C28</text>
<text x="39.6" y="111.3">0.1u</text>
<text x="268" y="109">C40</text>
<text x="268.2" y="111.3">0.1u</text>
<text x="99.2" y="125.4">C7</text>
<text x="139.3" y="125.4">C14</text>
<text x="183.8" y="125.4">C18</text>
<text x="29.7" y="130.6">R26</text>
<text x="43.3" y="130.6">C43</text>
<text x="56.4" y="130.6">R27</text>
<text x="69.9" y="130.6">C44</text>
<text x="93.1" y="130.6">R4</text>
<text x="99.3" y="130.5">1n</text>
<text x="133.9" y="130.6">R12</text>
<text x="140" y="130.5">1n</text>
<text x="178.3" y="130.6">R17</text>
<text x="184.4" y="130.5">1n</text>
<text x="29.7" y="132.9">1k</text>
<text x="43.3" y="132.9">50p</text>
<text x="56.3" y="132.9">1k</text>
<text x="70" y="132.9">50p</text>
<text x="93.2" y="132.9">75</text>
<text x="133.9" y="132.9">75</text>
<text x="178.3" y="132.9">75</text>
<text x="29.7" y="138.2">R28</text>
<text x="29.8" y="140.5">1.9k</text>
<text x="56.4" y="138.2">R29</text>
<text x="56.5" y="140.5">1.9k</text>
<text x="99.2" y="139.4">C8</text>
<text x="139.3" y="139.4">C15</text>
<text x="183.8" y="139.4">C19</text>
<text x="93.1" y="144.5">R5</text>
<text x="93.2" y="146.9">75</text>
<text x="99.3" y="144.4">1n</text>
<text x="133.9" y="144.5">R13</text>
<text x="133.9" y="146.9">75</text>
<text x="139.3" y="148.3">C17</text>
<text x="140" y="144.4">1n</text>
<text x="144.4" y="148.3">R15</text>
<text x="178.3" y="144.5">R18</text>
<text x="178.3" y="146.9">75</text>
<text x="184.4" y="144.4">1n</text>
<text x="29.7" y="156">R22</text>
<text x="43.3" y="156">C41</text>
<text x="56.4" y="156">R24</text>
<text x="69.9" y="156">C42</text>
<text x="99.2" y="153.3">C9</text>
<text x="139.4" y="153.3">10n</text>
<text x="144.6" y="153.3">500</text>
<text x="183.8" y="153.3">C20</text>
<text x="29.7" y="158.3">1k</text>
<text x="43.3" y="158.3">50p</text>
<text x="56.3" y="158.3">1k</text>
<text x="70" y="158.3">50p</text>
<text x="93.1" y="158.5">R6</text>
<text x="93.2" y="160.8">75</text>
<text x="99.3" y="158.4">1n</text>
<text x="139.3" y="158.4">C16</text>
<text x="178.3" y="158.5">R19</text>
<text x="178.3" y="160.8">75</text>
<text x="184.4" y="158.4">1n</text>
<text x="29.7" y="163.6">R23</text>
<text x="29.8" y="165.9">1.9k</text>
<text x="56.4" y="163.6">R25</text>
<text x="56.5" y="165.9">1.9k</text>
<text x="133.9" y="163.6">R14</text>
<text x="133.9" y="165.9">75</text>
<text x="140" y="163.5">1n</text>
</g>
<g font-size="1.8" fill="#0000c2">
<text x="74.9" y="24.1">I2C_addr: 0x9a</text>
<text x="73.7" y="103">AVCC1v8: max. 375mA</text>
<text x="73.7" y="105.1">AVCC3v3: max. 115mA</text>
<text x="73.7" y="107.2">DVDD1v8: max. 170mA</text>
<text x="73.7" y="109.2">DVDD3v3: max. 60mA</text>
</g>
<g font-size="1.8">
<text x="40.6" y="47">AV3_B_AC</text>
<text x="40.6" y="52.1">AV3_G_AC</text>
<text x="40.6" y="62.2">AV3_R_AC</text>
<text x="119.4" y="64.8">AV1_VS_3v3</text>
<text x="119.4" y="62.2">AV1_HS_3v3</text>
<text x="40.6" y="67.3">AV2_B_AC</text>
<text x="40.6" y="77.5">AV2_GS_AC</text>
<text x="40.6" y="72.4">AV2_G_AC</text>
<text x="119.4" y="74.9">AV3_VS_3v3</text>
<text x="119.4" y="72.4">AV3_HS_3v3</text>
<text x="40.6" y="82.5">AV2_R_AC</text>
<text x="40.6" y="87.6">AV1_B_AC</text>
<text x="40.6" y="92.7">AV1_G_AC</text>
<text x="40.6" y="102.9">AV1_R_AC</text>
<text x="104.1" y="127">AV1_R_AC</text>
<text x="144.8" y="127">AV2_R_AC</text>
<text x="189.2" y="127">AV3_R_AC</text>
<text x="29.2" y="134.6">AV1_HS_3v3</text>
<text x="55.9" y="134.6">AV1_VS_3v3</text>
<text x="104.1" y="141">AV1_G_AC</text>
<text x="144.8" y="141">AV2_G_AC</text>
<text x="189.2" y="141">AV3_G_AC</text>
<text x="149.9" y="149.9">AV2_GS_AC</text>
<text x="104.1" y="154.9">AV1_B_AC</text>
<text x="189.2" y="154.9">AV3_B_AC</text>
<text x="29.2" y="160">AV3_HS_3v3</text>
<text x="55.9" y="160">AV3_VS_3v3</text>
<text x="144.8" y="160">AV2_B_AC</text>
</g>
</svg>
